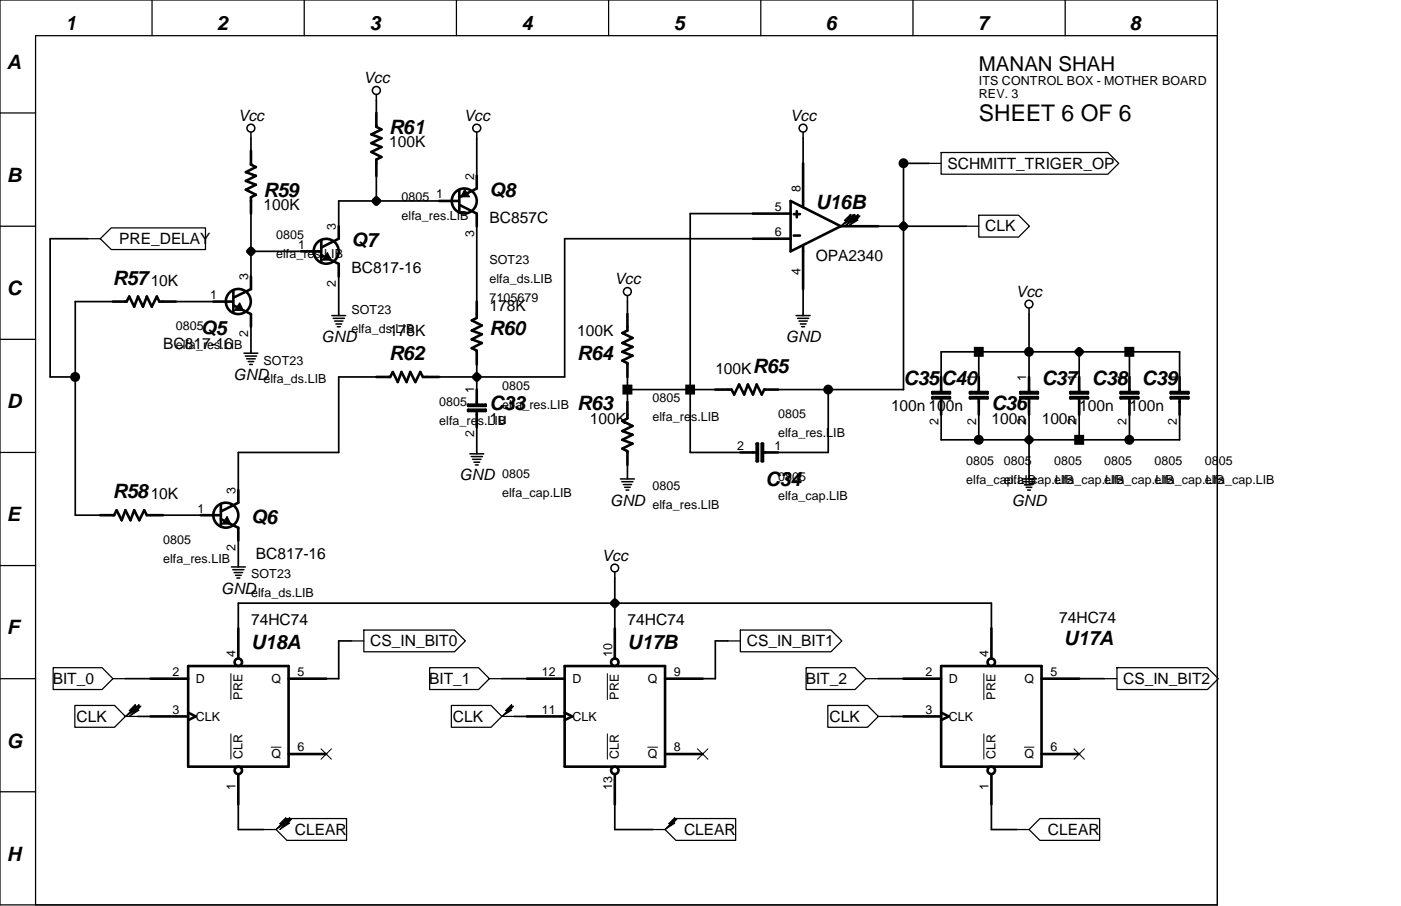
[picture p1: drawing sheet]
<svg xmlns="http://www.w3.org/2000/svg" width="432mm" height="279mm" viewBox="0 0 432 279" stroke-linecap="round" stroke-linejoin="round" font-family="sans-serif">
<g fill="none" stroke="#000" stroke-width=".39">
<path d="M0 0h375.2v279.1h-375.2zM46.9 0v11M93.8 0v11M140.7 0v11M187.6 0v11M234.5 0v11M281.4 0v11M328.3 0v11M375.2 11h-364.2v268.1M0 34.8h11M286.2 50.4h3.9M290.1 47h51.4l3.3 3.4-3.3 3.3h-51.4z"/>
<path d="M0 69.8h11M27.1 73.6h3.8M30.9 73.6l3.4-3.3h29v6.7h-29zM297.8 69.8h3.9M301.7 66.4h12.2l3.4 3.4-3.4 3.3h-12.2zM0 104.6h11M0 139.5h11M0 174.4h11M108.3 197.7h3.8M112.1 194.3h28l3.3 3.4-3.3 3.3h-28zM224.3 197.7h3.9M228.2 194.3h27.9l3.4 3.4-3.4 3.3h-27.9z"/>
<path d="M0 209.3h11M16.4 205.9h15.1l3.3 3.4-3.3 3.3h-15.1zM23.1 217.6h12.2l3.4 3.3-3.4 3.4h-12.2zM34.8 209.3h3.9M132.4 205.9h15.1l3.3 3.4-3.3 3.3h-15.1zM139.1 217.6h12.2l3.4 3.3-3.4 3.4h-12.2zM150.8 209.3h3.9M248.5 205.9h15l3.4 3.4-3.4 3.3h-15zM255.1 217.6h12.3l3.3 3.3-3.3 3.4h-12.3zM266.9 209.3h3.8M340.4 209.3h3.9M344.3 205.9h27.9l3.3 3.4-3.3 3.3h-27.9z"/>
<path d="M38.7 220.9h3.8M154.7 220.9h3.8M270.7 220.9h3.9M0 244.2h11M81.2 255.8h3.9M88.4 252.4h18.4v6.8h-18.4l-3.3-3.4zM201.1 255.8h3.9M208.3 252.4h18.4v6.8h-18.4l-3.3-3.4zM313.3 255.8h3.9M320.5 252.4h18.4v6.8h-18.4l-3.3-3.4z"/>
</g>
<g fill="none" stroke="#000" stroke-width=".81">
<path d="M116 34.8v4.3l1.6 .8-3.1 1.5 3.1 1.2-3.1 1.6 3.1 1.1-3.1 1.6 3.1 1.5-1.6 .8v5M77.3 46.5v4.3l1.6 .7-3.1 1.6 3.1 1.1-3.1 1.6 3.1 1.2-3.1 1.5 3.1 1.6-1.6 .7v5.1M141.6 58.5v7M146.9 54.2v3.9l-5.3 2.7M247.5 50.4v13.5M92.8 77.5h5.8M99 74v7M99 78.7l5.4 2.7v3.9M104.4 69.8v3.8l-5.4 2.7M135.3 62h5.8M141.6 63.2l5.3 2.7v3.9M232.1 65.9h11.6"/>
<path d="M232.1 73.6h11.6M243.7 62l15.4 7.8-15.4 7.7zM244.6 66h1.9M244.6 72.6h1.9M245.6 65.1v1.9M247.5 75.6v13.6M259.1 69.8h11.6M34.8 93h4.2l.8-1.6 1.6 3.2 1.1-3.2 1.6 3.2 1.2-3.2 1.5 3.2 1.5-3.2 .8 1.6h5M65.7 93h5.8M71.9 89.5v7M71.9 94.1l5.4 2.8v3.9M77.3 85.3v3.9l-5.4 2.6"/>
<path d="M146.9 93v5l-1.5 .8 3.1 1.6-3.1 1.5 3.1 1.2-3.1 1.5 3.1 1.2-3.1 1.6 1.5 .7v4.3M193.4 96.9v5l-1.6 .8 3.1 1.5-3.1 1.6 3.1 1.2-3.1 1.5 3.1 1.2-3.1 1.5 1.6 .8v4.2M116 116.2h4.3l.8-1.5 1.5 3.1 1.1-3.1 1.6 3.1 1.1-3.1 1.6 3.1 1.5-3.1 .8 1.5h5M290.1 116.2v4.7M301.7 116.2v4.7M317.2 116.2v4.7M332.6 116.2v4.7M348.1 116.2v4.7M363.6 116.2v4.7M144.3 124.8h5.4v.4h-5.4zM144.3 126.4h5.4v.3h-5.4zM146.9 120.1v4.7"/>
<path d="M146.9 126.7v5.1M193.4 124v5l-1.6 .8 3.1 1.6-3.1 1.5 3.1 1.2-3.1 1.5 3.1 1.2-3.1 1.5 1.6 .8v4.3M220.5 120.1h5l.8 1.6 1.5-3.1 1.6 3.1 1.1-3.1 1.6 3.1 1.1-3.1 1.6 3.1 .7-1.6h4.3M228.2 139.5h5M233.2 136.8h.4v5.4h-.4zM234.8 136.8h.4v5.4h-.4zM235.2 139.5h4.6M287.4 120.9h5.4v.4h-5.4zM287.4 122.5h5.4v.4h-5.4zM290.1 122.9v5M299 120.9h5.4v.4h-5.4zM299 122.5h5.4v.4h-5.4z"/>
<path d="M301.7 122.9v5M314.5 120.9h5.4v.4h-5.4zM314.5 122.5h5.4v.4h-5.4zM317.2 122.9v5M329.9 120.9h5.4v.4h-5.4zM329.9 122.5h5.4v.4h-5.4zM332.6 122.9v5M345.4 120.9h5.4v.4h-5.4zM345.4 122.5h5.4v.4h-5.4zM348.1 122.9v5M360.8 120.9h5.5v.4h-5.5zM360.8 122.5h5.5v.4h-5.5z"/>
<path d="M363.6 122.9v5M30.9 158.9h4.3l.7-1.5 1.6 3 1.2-3 1.5 3 1.2-3 1.5 3 1.5-3 .9 1.5h4.9M61.8 158.9h5.8M68.1 155.4v7M73.4 151.1v3.9l-5.3 2.7M68.1 160.1l5.3 2.7v3.9M73.4 193.8v9.3M189.5 193.8v9.3M305.6 193.8v9.3M46.4 209.3h11.6M58 205.4h30.9v31h-30.9zM58 219.8l2.3 1.1-2.3 1.2"/>
<path d="M88.9 209.3h11.6M162.4 209.3h11.6M174 205.4h31v31h-31zM174 219.8l2.4 1.1-2.4 1.2M205 209.3h11.6M278.5 209.3h11.6M290.1 205.4h30.9v31h-30.9zM290.1 219.8l2.3 1.1-2.3 1.2M321 209.3h11.6M46.4 220.9h11.6M73.4 238.8v9.2M88.9 232.5h11.6"/>
<path d="M162.4 220.9h11.6M189.5 238.8v9.2M205 232.5h11.6M278.5 220.9h11.6M305.6 238.8v9.2M321 232.5h11.6"/>
<circle cx="100.6" cy="77.5" r="3.8"/>
<circle cx="143.1" cy="62" r="3.8"/>
<circle cx="73.4" cy="93" r="3.9"/>
<circle cx="69.6" cy="158.9" r="3.8"/>
<circle cx="73.4" cy="204.2" r="1.14"/>
<circle cx="189.5" cy="204.2" r="1.14"/>
<circle cx="305.5" cy="204.2" r="1.14"/>
<circle cx="73.4" cy="237.6" r="1.14"/>
<circle cx="189.5" cy="237.6" r="1.14"/>
<circle cx="305.5" cy="237.6" r="1.14"/>
</g>
<g fill="#000">
<path d="M77.3 76.8l.8 .7-.8 .8-.7-.8zM116 61.2l.8 .8-.8 .8-.8-.8zM143.2 58.4l1.5 2.3h-2.6zM278.5 69l.7 .8-.7 .7-.8-.7zM73.9 93.4l1.1 2.3h-2.7zM100.9 77.9l1.2 2.3h-2.7zM146.9 115.5l.8 .7-.8 .9-.7-.9zM332.6 107.7l.8 .8-.8 .8-.7-.8zM316.4 135.6l.8-.7 .7 .7-.7 .8zM70 159.3l1.2 2.3h-2.7zM189.5 185.3l.8 .7-.8 .8-.8-.8z"/>
<path d="M260.2 68l1.9-1.9v.5h.7l-1.1 1.3h.4l-3 1.9 1.8-1.8z" fill-rule="evenodd"/>
<path d="M261.4 68l1.9-1.9v.5h.6l-1.1 1.3h.5l-3 1.9 1.7-1.8z" fill-rule="evenodd"/>
<path d="M262.6 68l1.9-1.9v.5h.6l-1.1 1.3h.5l-3 1.9 1.7-1.8z" fill-rule="evenodd"/>
<path d="M192.6 119.4h1.5v1.5h-1.5z" fill-rule="evenodd"/>
<path d="M212 119.4h1.4v1.5h-1.4z" fill-rule="evenodd"/>
<path d="M300.9 107.7h1.5v1.6h-1.5z" fill-rule="evenodd"/>
<path d="M347.3 107.7h1.5v1.6h-1.5z" fill-rule="evenodd"/>
<path d="M331.9 134.9h1.5v1.5h-1.5z" fill-rule="evenodd"/>
<path d="M39.8 219.2l1.9-1.9v.5h.6l-1.1 1.2h.5l-3 1.9 1.7-1.7z" fill-rule="evenodd"/>
<path d="M40.9 219.2l1.9-1.9v.5h.7l-1.2 1.2h.5l-3 1.9 1.8-1.7z" fill-rule="evenodd"/>
<path d="M155.8 219.2l1.9-1.9v.5h.6l-1.1 1.2h.5l-3 1.9 1.7-1.7z" fill-rule="evenodd"/>
<path d="M86.2 254l1.9-1.9v.5h.6l-1.1 1.3h.5l-3 1.9 1.7-1.8z" fill-rule="evenodd"/>
<path d="M87.3 254l1.9-1.9v.5h.7l-1.1 1.3h.4l-3 1.9 1.8-1.8z" fill-rule="evenodd"/>
<path d="M206.1 254l1.9-1.9v.5h.6l-1.1 1.3h.5l-3 1.9 1.7-1.8z" fill-rule="evenodd"/>
<circle cx="278.5" cy="50.3" r=".76"/>
<circle cx="23.2" cy="116.2" r=".76"/>
<circle cx="317.1" cy="108.5" r=".75"/>
<circle cx="255.2" cy="120.1" r=".75"/>
<circle cx="301.7" cy="135.6" r=".76"/>
<circle cx="348.1" cy="135.6" r=".76"/>
</g>
<g fill="none" stroke="#000" stroke-width=".31">
<path d="M143.2 58.4l1.5 2.3h-2.6zM100.9 77.9l1.2 2.3h-2.7zM260.2 68l1.9-1.9v.5h.7l-1.1 1.3h.4l-3 1.9 1.8-1.8zM261.4 68l1.9-1.9v.5h.6l-1.1 1.3h.5l-3 1.9 1.7-1.8zM262.6 68l1.9-1.9v.5h.6l-1.1 1.3h.5l-3 1.9 1.7-1.8zM73.9 93.4l1.1 2.3h-2.7zM70 159.3l1.2 2.3h-2.7zM39.8 219.2l1.9-1.9v.5h.6l-1.1 1.2h.5l-3 1.9 1.7-1.7zM40.9 219.2l1.9-1.9v.5h.7l-1.2 1.2h.5l-3 1.9 1.8-1.7zM71.2 207.7v8M155.8 219.2l1.9-1.9v.5h.6l-1.1 1.2h.5l-3 1.9 1.7-1.7zM187.2 207.7v8"/>
<path d="M303.2 207.7v8M71.2 226.3v7.8M83.6 230.4h3M98.9 230.9l3.3 3.2M102.2 230.9l-3.3 3.2M187.2 226.3v7.8M199.6 230.4h3M215 230.9l3.2 3.2M218.2 230.9l-3.2 3.2M303.2 226.3v7.8M315.7 230.4h3M331 230.9l3.2 3.2"/>
<path d="M334.2 230.9l-3.2 3.2M86.2 254l1.9-1.9v.5h.6l-1.1 1.3h.5l-3 1.9 1.7-1.8zM87.3 254l1.9-1.9v.5h.7l-1.1 1.3h.4l-3 1.9 1.8-1.8zM206.1 254l1.9-1.9v.5h.6l-1.1 1.3h.5l-3 1.9 1.7-1.8z"/>
</g>
<g fill="none" stroke="#000" stroke-width=".53">
<path d="M116 31v3.8M77.3 42.6v3.9M116 54.2v7.8M146.9 42.6v11.6M247.5 42.6v7.8M286.2 50.4h-7.7v69.7h-38.7M27.1 73.6h-11.6v42.6h7.7M77.3 65.9v19.4M77.3 77.5h15.5M135.3 62h-30.9v7.8M146.9 69.8v23.2M232.1 73.6h-58.1v42.6h-38.7"/>
<path d="M232.1 65.9h-19.4v73.6h15.5M270.7 69.8h27.1M34.8 93h-11.6v65.9h7.7M54.1 93h11.6M104.4 85.3v11.6M193.4 93v3.9M247.5 89.2v7.7M317.2 96.9v19.3M77.3 100.8v7.7M116 116.2h-11.6v23.3h-31v11.6M146.9 112.4v7.7M193.4 116.2v7.8"/>
<path d="M290.1 116.2v-7.7h73.5v7.7M301.7 108.5v7.7M332.6 108.5v7.7M348.1 108.5v7.7M146.9 131.8v7.7M193.4 120.1h27.1M255.3 120.1v19.4h-15.5M290.1 127.9v7.7h73.5v-7.7M301.7 127.9v7.7M317.2 127.9v19.4M332.6 127.9v7.7M348.1 127.9v7.7"/>
<path d="M50.2 158.9h11.6M193.4 143.4v3.9M73.4 166.7v7.7M189.5 178.3v15.5M73.4 193.8v-7.8h232.2v7.8M108.3 197.7h-3.9v11.6h-3.9M224.3 197.7h-3.8v11.6h-3.9M38.7 209.3h7.7M154.7 209.3h7.7M270.7 209.3h7.8M332.6 209.3h7.8M42.5 220.9h3.9"/>
<path d="M158.5 220.9h3.9M274.6 220.9h3.9M73.4 248v7.8h7.8M189.5 248v7.8h11.6M305.6 248v7.8h7.7"/>
</g>
<g fill="none" stroke="#000" stroke-width=".47">
<path d="M116 29.1v1.9M77.3 40.8v1.8M146.9 40.8v1.8M247.5 40.8v1.8M102.3 97.3h4.3M102.7 98.2h3.4M103.1 99h2.6M103.5 99.9h1.8M104.4 96.9v.4M193.4 91.1v1.9M245.4 97.3h4.3M245.8 98.2h3.5"/>
<path d="M246.3 99h2.5M246.7 99.9h1.7M247.5 96.9v.4M317.2 95v1.9M75.2 108.9h4.3M75.6 109.8h3.5M76 110.7h2.7M76.5 111.5h1.7M76.9 112.4h.9M77.3 108.5v.4M104 100.8h.9M247.1 100.8h.8"/>
<path d="M144.8 140h4.3M146.9 139.5v.5M145.2 140.8h3.5M145.7 141.6h2.6M146.1 142.5h1.7M146.5 143.4h.9M191.2 147.7h4.3M191.6 148.5h3.5M192.1 149.4h2.5M192.5 150.3h1.7M193 151.1h.8M193.4 147.3v.4"/>
<path d="M315 147.7h4.3M315.4 148.5h3.5M315.8 149.4h2.6M316.3 150.3h1.7M316.7 151.1h.9M317.2 147.3v.4M71.3 174.8h4.3M71.8 175.7h3.4M72.2 176.6h2.6M72.6 177.4h1.7M73 178.3h.9M73.4 174.4v.4"/>
<path d="M189.5 176.4v1.9"/>
<circle cx="77.3" cy="39.5" r="1.2"/>
<circle cx="116" cy="27.9" r="1.23"/>
<circle cx="147" cy="39.5" r="1.22"/>
<circle cx="247.5" cy="39.5" r="1.2"/>
<circle cx="193.3" cy="89.9" r="1.21"/>
<circle cx="317.1" cy="93.8" r="1.21"/>
<circle cx="189.5" cy="175.2" r="1.19"/>
</g>
<g fill="none" stroke="#000" stroke-width="1.5">
<path d="M77.3 76.8l.8 .7-.8 .8-.7-.8zM116 61.2l.8 .8-.8 .8-.8-.8zM278.5 69l.7 .8-.7 .7-.8-.7zM146.9 115.5l.8 .7-.8 .9-.7-.9zM192.6 119.4h1.5v1.5h-1.5zM212 119.4h1.4v1.5h-1.4zM300.9 107.7h1.5v1.6h-1.5zM332.6 107.7l.8 .8-.8 .8-.7-.8zM347.3 107.7h1.5v1.6h-1.5zM316.4 135.6l.8-.7 .7 .7-.7 .8zM331.9 134.9h1.5v1.5h-1.5zM189.5 185.3l.8 .7-.8 .8-.8-.8z"/>
<circle cx="278.5" cy="50.3" r=".76"/>
<circle cx="23.2" cy="116.2" r=".76"/>
<circle cx="317.1" cy="108.5" r=".75"/>
<circle cx="255.2" cy="120.1" r=".75"/>
<circle cx="301.7" cy="135.6" r=".76"/>
<circle cx="348.1" cy="135.6" r=".76"/>
</g>
<text font-size="7.1" x="301.7" y="37.2">SHEET 6 OF 6</text>
<text font-size="6.3" x="301.7" y="21.8">MANAN SHAH</text>
<g font-size="6.1">
<text x="20.1" y="9.3">1</text>
<text x="66.9" y="9.3">2</text>
<text x="113.8" y="9.3">3</text>
<text x="160.7" y="9.3">4</text>
<text x="207.6" y="9.3">5</text>
<text x="254.4" y="9.3">6</text>
<text x="301.2" y="9.3">7</text>
<text x="348.1" y="9.3">8</text>
<text x="2.1" y="21.3">A</text>
<text x="119.9" y="41.3">R61</text>
<text x="2.1" y="56.1">B</text>
<text x="81.2" y="60.7">R59</text>
<text x="150.9" y="60.7">Q8</text>
<text x="251.4" y="64.6">U16B</text>
<text x="108.3" y="76.2">Q7</text>
<text x="34.8" y="87.8">R57</text>
<text x="2.1" y="91">C</text>
<text x="61.9" y="103.3">Q5</text>
<text x="150.9" y="103.3">R60</text>
<text x="119.9" y="111.1">R62</text>
<text x="177.9" y="111.1">R64</text>
<text x="232.1" y="115">R65</text>
<text x="278.5" y="118.9">C35</text>
<text x="290.1" y="118.9">C40</text>
<text x="321.1" y="118.9">C37</text>
<text x="336.5" y="118.9">C38</text>
<text x="352" y="118.9">C39</text>
<text x="2.1" y="125.9">D</text>
<text x="150.9" y="126.6">C33</text>
<text x="177.9" y="126.6">R63</text>
<text x="305.6" y="126.6">C36</text>
<text x="236" y="149.9">C34</text>
<text x="34.8" y="153.7">R58</text>
<text x="2.1" y="160.8">E</text>
<text x="77.4" y="161.5">Q6</text>
<text x="2.1" y="195.7">F</text>
<text x="77.4" y="200.2">U18A</text>
<text x="193.4" y="200.2">U17B</text>
<text x="327.9" y="199">U17A</text>
<text x="2.1" y="230.5">G</text>
<text x="2.1" y="265.4">H</text>
</g>
<g font-size="4.8">
<text x="112" y="25.7">Vcc</text>
<text x="73.4" y="37.3">Vcc</text>
<text x="143" y="37.3">Vcc</text>
<text x="243.5" y="37.3">Vcc</text>
<text x="119.9" y="45.5">100K</text>
<text x="292" y="52">SCHMITT_TRIGER_OP</text>
<text x="81.2" y="64.8">100K</text>
<text x="150.9" y="68.7">BC857C</text>
<text x="303.6" y="71.4">CLK</text>
<text x="36.7" y="75.3">PRE_DELAY</text>
<text x="251.4" y="80.3">OPA2340</text>
<text x="46.4" y="88.1">10K</text>
<text x="108.3" y="84.2">BC817-16</text>
<text x="189.4" y="87.7">Vcc</text>
<text x="150.9" y="95.8">178K</text>
<text x="313.1" y="91.5">Vcc</text>
<text x="50.3" y="107.5">BC817-16</text>
<text x="99.1" y="105.5">GND</text>
<text x="119.9" y="103.6">178K</text>
<text x="177.9" y="103.6">100K</text>
<text x="242.2" y="105.5">GND</text>
<text x="72" y="117.1">GND</text>
<text x="220.5" y="115.2">100K</text>
<text x="150.9" y="130.7">1u</text>
<text x="181.8" y="130.7">100K</text>
<text x="274.6" y="126.8">100n 100n</text>
<text x="305.6" y="130.7">100n</text>
<text x="321.1" y="130.7">100n</text>
<text x="332.7" y="126.8">100n</text>
<text x="348.1" y="126.8">100n</text>
<text x="141.6" y="148.2">GND</text>
<text x="46.4" y="154">10K</text>
<text x="188" y="155.9">GND</text>
<text x="311.8" y="155.9">GND</text>
<text x="78.9" y="172.3">BC817-16</text>
<text x="185.5" y="172.9">Vcc</text>
<text x="68.2" y="183">GND</text>
<text x="77.4" y="192.7">74HC74</text>
<text x="193.4" y="192.7">74HC74</text>
<text x="326.4" y="192.3">74HC74</text>
<text x="114.1" y="199.3">CS_IN_BIT0</text>
<text x="230.2" y="199.3">CS_IN_BIT1</text>
<text x="16.3" y="210.9">BIT_0</text>
<text x="132.3" y="210.9">BIT_1</text>
<text x="248.3" y="210.9">BIT_2</text>
<text x="346.2" y="210.9">CS_IN_BIT2</text>
<text x="23.6" y="222.5">CLK</text>
<text x="139.6" y="222.5">CLK</text>
<text x="255.7" y="222.5">CLK</text>
<text x="90.9" y="257.4">CLEAR</text>
<text x="210.8" y="257.4">CLEAR</text>
<text x="323" y="257.4">CLEAR</text>
</g>
<g font-size="3.8">
<text x="301.7" y="26.3">ITS CONTROL BOX - MOTHER BOARD</text>
<text x="301.7" y="30.2">REV. 3</text>
<text x="146.1" y="55.4" transform="rotate(-90 146.1 55.4)">2</text>
<text x="246.7" y="59.3" transform="rotate(-90 246.7 59.3)">8</text>
<text x="123.8" y="62.1">0805</text>
<text x="134.4" y="61.2">1</text>
<text x="238.8" y="65">5</text>
<text x="103.5" y="71" transform="rotate(-90 103.5 71)">3</text>
<text x="123.8" y="67.9">elfa_res.LIB</text>
<text x="261.9" y="68.9">7</text>
<text x="85.1" y="73.7">0805</text>
<text x="91.9" y="76.7">1</text>
<text x="146.1" y="73.1" transform="rotate(-90 146.1 73.1)">3</text>
<text x="238.8" y="72.8">6</text>
<text x="85.1" y="79.5">elfa_res.LIB</text>
<text x="150.9" y="81.4">SOT23</text>
<text x="76.5" y="86.4" transform="rotate(-90 76.5 86.4)">3</text>
<text x="103.5" y="88.6" transform="rotate(-90 103.5 88.6)">2</text>
<text x="150.9" y="87.2">elfa_ds.LIB</text>
<text x="246.7" y="84.7" transform="rotate(-90 246.7 84.7)">4</text>
<text x="64.8" y="92.2">1</text>
<text x="150.9" y="93">7105679</text>
<text x="54.1" y="101.9">0805</text>
<text x="108.3" y="96.9">SOT23</text>
<text x="54.1" y="107.7">elfa_res.LIB</text>
<text x="76.5" y="104.1" transform="rotate(-90 76.5 104.1)">2</text>
<text x="108.3" y="102.7">elfa_ds.LIB</text>
<text x="81.2" y="112.4">SOT23</text>
<text x="81.2" y="118.2">elfa_ds.LIB</text>
<text x="289.2" y="117.4" transform="rotate(-90 289.2 117.4)">1</text>
<text x="300.8" y="117.4" transform="rotate(-90 300.8 117.4)">1</text>
<text x="316.3" y="117.4" transform="rotate(-90 316.3 117.4)">1</text>
<text x="331.8" y="117.4" transform="rotate(-90 331.8 117.4)">1</text>
<text x="347.2" y="117.4" transform="rotate(-90 347.2 117.4)">1</text>
<text x="362.7" y="117.4" transform="rotate(-90 362.7 117.4)">1</text>
<text x="135.4" y="125.1">0805</text>
<text x="146.1" y="121.3" transform="rotate(-90 146.1 121.3)">1</text>
<text x="154.7" y="120.2">0805</text>
<text x="154.7" y="126">elfa_res.LIB</text>
<text x="201.1" y="124.1">0805</text>
<text x="135.4" y="130.9">elfa_res.LIB</text>
<text x="201.1" y="129.9">elfa_res.LIB</text>
<text x="239.8" y="129">0805</text>
<text x="289.2" y="131" transform="rotate(-90 289.2 131)">2</text>
<text x="300.8" y="131" transform="rotate(-90 300.8 131)">2</text>
<text x="316.3" y="131" transform="rotate(-90 316.3 131)">2</text>
<text x="331.8" y="131" transform="rotate(-90 331.8 131)">2</text>
<text x="347.2" y="131" transform="rotate(-90 347.2 131)">2</text>
<text x="362.7" y="131" transform="rotate(-90 362.7 131)">2</text>
<text x="146.1" y="134.9" transform="rotate(-90 146.1 134.9)">2</text>
<text x="239.8" y="134.8">elfa_res.LIB</text>
<text x="227.2" y="138.7">2</text>
<text x="238.7" y="138.7">1</text>
<text x="297.8" y="143.5">0805</text>
<text x="309.4" y="143.5">0805</text>
<text x="324.9" y="143.5">0805</text>
<text x="340.4" y="143.5">0805</text>
<text x="355.9" y="143.5">0805</text>
<text x="371.3" y="143.5">0805</text>
<text x="154.7" y="147.3">0805</text>
<text x="239.8" y="148.4">0805</text>
<text x="297.8" y="149.3">elfa_cap.LIB</text>
<text x="309.4" y="149.3">elfa_cap.LIB</text>
<text x="324.9" y="149.3">elfa_cap.LIB</text>
<text x="340.4" y="149.3">elfa_cap.LIB</text>
<text x="355.9" y="149.3">elfa_cap.LIB</text>
<text x="371.3" y="149.3">elfa_cap.LIB</text>
<text x="72.6" y="152.4" transform="rotate(-90 72.6 152.4)">3</text>
<text x="154.7" y="153.1">elfa_cap.LIB</text>
<text x="201.1" y="151.2">0805</text>
<text x="239.8" y="154.2">elfa_cap.LIB</text>
<text x="60.9" y="158.1">1</text>
<text x="201.1" y="157">elfa_res.LIB</text>
<text x="50.3" y="167.8">0805</text>
<text x="50.3" y="173.6">elfa_res.LIB</text>
<text x="72.6" y="170" transform="rotate(-90 72.6 170)">2</text>
<text x="77.4" y="178.4">SOT23</text>
<text x="77.4" y="184.1">elfa_ds.LIB</text>
<text x="72.6" y="202.7" transform="rotate(-90 72.6 202.7)">4</text>
<text x="188.6" y="202.7" transform="rotate(-90 188.6 202.7)">10</text>
<text x="304.7" y="202.7" transform="rotate(-90 304.7 202.7)">4</text>
<text x="53.2" y="208.4">2</text>
<text x="91.7" y="208.4">5</text>
<text x="167" y="208.4">12</text>
<text x="207.7" y="208.4">9</text>
<text x="285.2" y="208.4">2</text>
<text x="323.8" y="208.4">5</text>
<text x="60.3" y="210.6">D</text>
<text x="74.7" y="215.7" transform="rotate(-90 74.7 215.7)">PRE</text>
<text x="83.7" y="210.6">Q</text>
<text x="176.4" y="210.6">D</text>
<text x="190.8" y="215.7" transform="rotate(-90 190.8 215.7)">PRE</text>
<text x="199.7" y="210.6">Q</text>
<text x="292.4" y="210.6">D</text>
<text x="306.8" y="215.7" transform="rotate(-90 306.8 215.7)">PRE</text>
<text x="315.7" y="210.6">Q</text>
<text x="53.2" y="220.1">3</text>
<text x="167" y="220.1">11</text>
<text x="285.2" y="220.1">3</text>
<text x="60.3" y="222.2">CLK</text>
<text x="176.4" y="222.2">CLK</text>
<text x="292.4" y="222.2">CLK</text>
<text x="83.7" y="233.8">Q</text>
<text x="91.7" y="231.7">6</text>
<text x="199.7" y="233.8">Q</text>
<text x="207.7" y="231.7">8</text>
<text x="315.7" y="233.8">Q</text>
<text x="323.8" y="231.7">6</text>
<text x="74.7" y="234.1" transform="rotate(-90 74.7 234.1)">CLR</text>
<text x="190.8" y="234.1" transform="rotate(-90 190.8 234.1)">CLR</text>
<text x="306.8" y="234.1" transform="rotate(-90 306.8 234.1)">CLR</text>
<text x="72.6" y="243.6" transform="rotate(-90 72.6 243.6)">1</text>
<text x="188.6" y="243.6" transform="rotate(-90 188.6 243.6)">13</text>
<text x="304.7" y="243.6" transform="rotate(-90 304.7 243.6)">1</text>
</g>
</svg>
